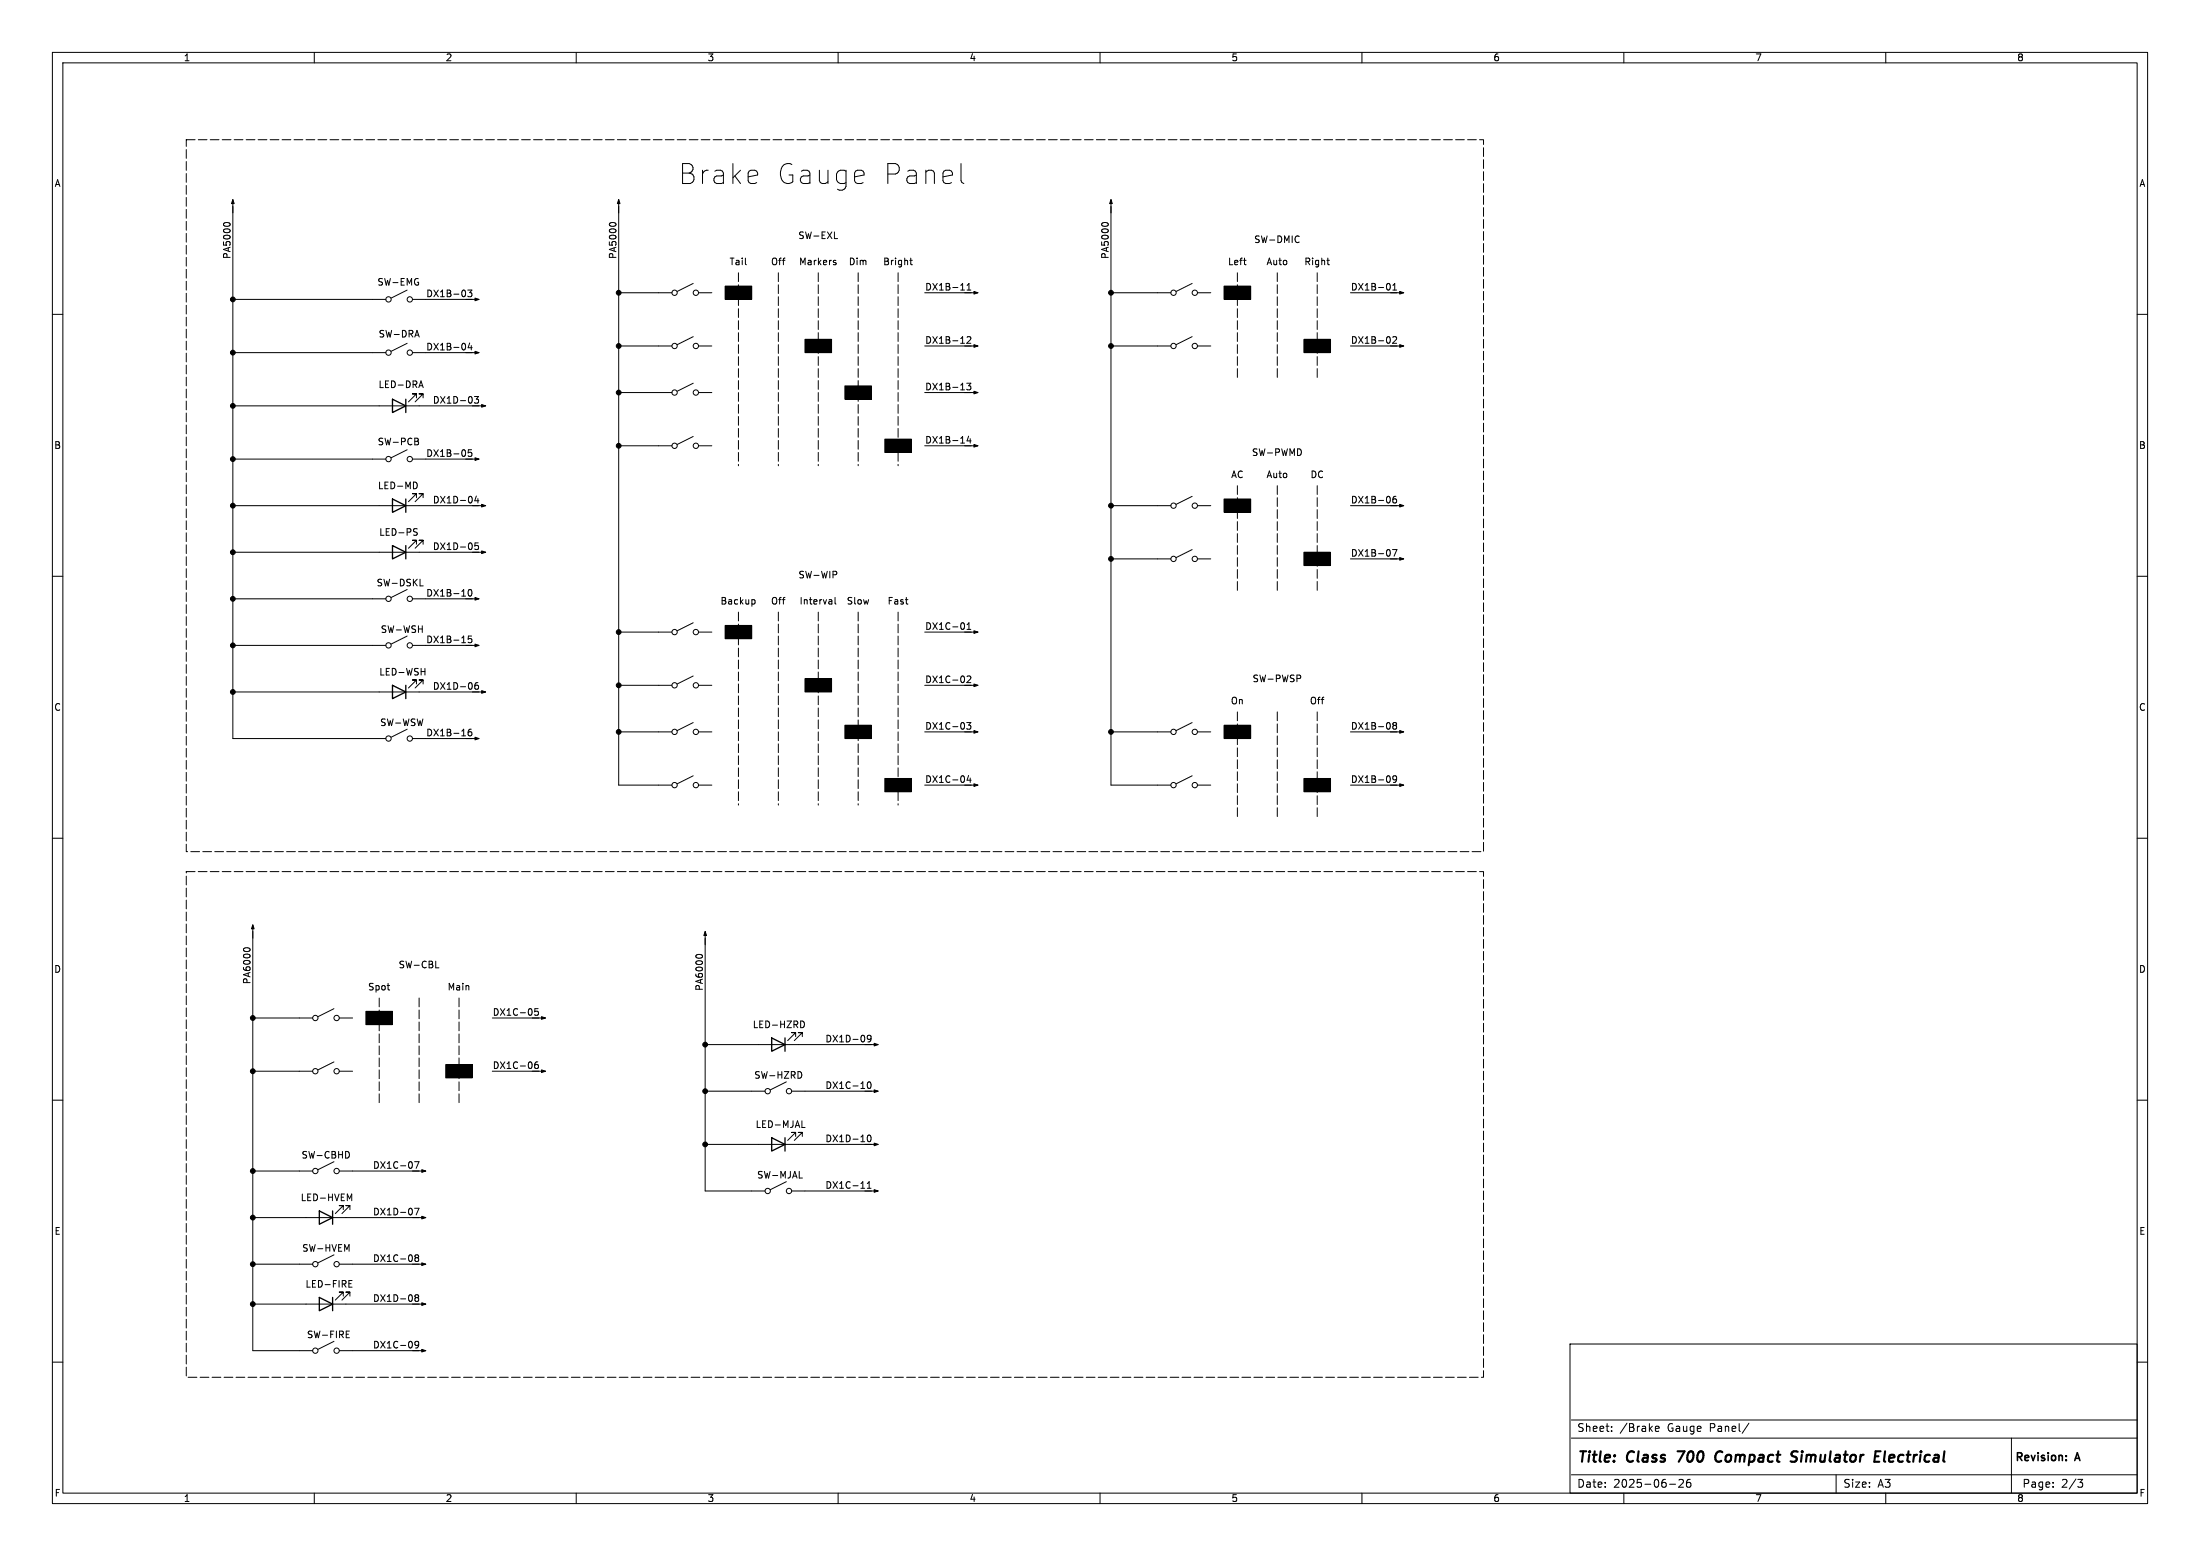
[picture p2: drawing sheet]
<svg xmlns="http://www.w3.org/2000/svg" width="420mm" height="297mm" viewBox="0 0 420 297" stroke-linecap="round" stroke-linejoin="round" font-family="sans-serif">
<g fill="none" stroke="#000" stroke-width=".19">
<path d="M10 10h400v277h-400zM12 12h396v273h-396zM60 10v2M110 10v2M160 10v2M210 10v2M260 10v2M310 10v2M360 10v2M44.4 38.1v102.9h29.3M118.1 38.1v111.8h10.2M183.5 31.2v3.3l.1 .4 .4 .1"/>
<path d="M212.1 38.1v111.8h11.4M42.7 42.8a.79 .79 0 0 1 1.2 0M44.4 57.2h29.3M77.7 55.4l-3 1.5M78.7 57.2h12.7M79.7 53.9h.2v.5M89.3 55.4h.8l-.4 .5 .3 .1v.5l-.2 .1-.5-.1M116.3 42.8a.79 .79 0 0 1 1.3 0M118.1 55.9h10.2M132.3 54.1l-3 1.5M133.3 55.9h2.6M138.4 54.6h5.1v2.6h-5.1z"/>
<path d="M159.3 50.1l.3 .1v.2l-.4 .1M159.3 49.7h.3M159.3 45.5h.6M173.7 49.7h.5M173.9 49.3v1.1l.3 .1M176.5 55.9h10.2M183.4 55.4h.7M184.6 55.4h.7M184.6 54.5l.4-.4v1.3M210.3 42.8a.79 .79 0 0 1 1.3 0M212.1 55.9h11.4M227.6 54.1l-3.1 1.5"/>
<path d="M228.6 55.9h2.5M233.7 54.6h5.1v2.6h-5.1zM237.4 49.7h.5M237.8 50.5h.1M247.8 45l.2 .2M248 46.2l-.2 .1M253.3 49.7h.5M253.5 50.5h.3M257.8 55.9h10.2M265.2 54.2l.2 .4-.2 .7M265.9 55.4h.7M265.9 54.5l.4-.4v1.3"/>
<path d="M10 60h2M44.4 67.3h29.3M44.4 77.5h48.3M77.7 65.5l-3 1.6M78.7 67.3h12.7M79.5 75.9v-.7h-.8h.8l-1.5 1.5M79.6 63.1l.4 1.2M80.1 73.6h.6M80.4 72.7l.4 1.3M80.8 75.9v-.7h-.8h.8l-1.6 1.5M89.7 65.5l-.3 .9h.7M90 66v.8"/>
<path d="M90.6 75.7h.8l-.5 .5 .4 .1v.5l-.2 .2-.5-.2M118.1 66h10.2M118.1 74.9h10.2M132.3 64.3l-3 1.5M132.3 73.2l-3 1.5M133.3 66h2.6M133.3 74.9h2.6M153.7 64.8h5v2.5h-5zM161.3 73.7h5.1v2.5h-5.1zM176.5 66h10.2M176.5 74.9h10.2M184.6 73.1h.7l-.4 .5 .4 .2v.5l-.2 .1-.5-.1"/>
<path d="M184.6 64.4l.5-.1 .2 .3-.7 .9h.7M212.1 66h11.4M227.6 64.3l-3.1 1.5M228.6 66h2.5M248.9 64.8h5.1v2.5h-5.1zM257.8 66h10.2M265.9 64.4l.5-.1 .2 .3-.8 .9h.8M408 60h2M44.4 96.5h48.3M44.4 87.6h29.3M77.7 85.9l-3 1.5M78.7 87.6h12.7"/>
<path d="M79.2 92a.68 .68 0 0 1 .5 .7 .68 .68 0 0 1-.5 .6M79.5 95v-.8h-.8h.8l-1.5 1.6M79.6 83.6l.3 .3-.3 .3 .3 .2v.3l-.2 .2h-.5M80.8 95v-.8h-.8h.8l-1.6 1.6M90 85.8h-.6v.7l.1-.2 .5 .1 .1 .2-.1 .4-.2 .1-.4-.1M90.9 94.7l-.3 .9h.8M91.2 95.2v.8M118.1 85.1h10.2M132.3 83.3l-3 1.5M133.3 85.1h2.6M168.9 83.8h5.1v2.6h-5.1zM176.5 85.1h10.2"/>
<path d="M184.9 83.2l-.3 1h.8M185.2 83.7v.9M212.1 96.5h11.4M227.6 94.7l-3.1 1.6M228.6 96.5h2.5M233.7 95.3h5.1v2.5h-5.1zM257.8 96.5h10.2M266.5 94.7l-.4 .1a.86 .86 0 0 0 0 1.2l.5-.1v-.4l-.2-.3-.4 .1-.1 .2M10 110h2M44.4 114.3h29.3M44.4 105.4h48.3M77.7 112.5l-3 1.5"/>
<path d="M78.7 114.3h12.7M79.2 101.5l.3 .1 .2 .3-.3 .3h-.3M79.2 100.9l.5 .1M79.5 103.9v-.8h-.8h.8l-1.5 1.5M80.2 111.8h.6M80.8 103.9v-.8h-.8h.8l-1.6 1.5M89.5 112.6l.2-.1a.68 .68 0 0 1 .4 .7 .68 .68 0 0 1-.4 .6 .84 .84 0 0 1-.2-1.2zM91.3 103.6h-.6l-.1 .6 .2-.1 .4 .1 .2 .2-.1 .4-.2 .1-.5-.1M132.3 118.9l-3 1.5M138.4 119.4h5.1v2.5h-5.1zM143.7 114.5h.3l.1 .2v.5l-.4 .1M159.4 114v1.1l.2 .2"/>
<path d="M159.6 109.1l.1 .2-.1 .3M184.1 119.1v.8M184.6 119.2l.4-.3v1.2M212.1 106.7h11.4M227.6 104.9l-3.1 1.5M228.6 106.7h2.5M248.9 105.4h5.1v2.6h-5.1zM257.8 106.7h10.2M265.8 104.9h.9l-.6 1.3M408 110h2M44.4 132.1h48.3M44.4 123.2h29.3"/>
<path d="M77.7 139.2l-3 1.5M77.7 121.4l-3 1.5M78.7 123.2h12.7M79.5 130.6v-.8h-.8h.8l-1.5 1.5M80.4 128.2h.7M80.8 130.6v-.8h-.8h.8l-1.6 1.5M81.1 127.6v1.2M90 139.2h-.4a.86 .86 0 0 0 0 1.3l.4-.2 .1-.4-.3-.2h-.2l-.2 .2M90 121.4h-.6v.6l.1-.1 .5 .1 .1 .1-.1 .5-.2 .1-.4-.1M91.2 130.3l-.3 .1a.86 .86 0 0 0 0 1.2l.4-.2 .1-.4-.3-.2h-.2l-.3 .2M118.1 130.8h10.2M118.1 139.7h10.2"/>
<path d="M118.1 120.7h10.2M132.3 129l-3 1.6M132.3 137.9l-3 1.5M133.3 130.8h2.6M133.3 139.7h2.6M133.3 120.7h2.6M153.7 129.5h5v2.6h-5zM161.3 138.4h5.1v2.6h-5.1zM176.5 130.8h10.2M176.5 139.7h10.2M176.5 120.7h10.2M184.6 137.9h.7l-.4 .5 .4 .1v.6l-.2 .1-.5-.1"/>
<path d="M184.6 129.1l.5-.1 .2 .4-.7 .9h.7M184.6 120.1h.7M212.1 139.7h11.4M227.6 137.9l-3.1 1.5M228.6 139.7h2.5M233.7 138.4h5.1v2.6h-5.1zM248.2 128.9l.1 .2-.1 .4M257.8 139.7h10.2M266.1 138.5l-.2-.3 .2-.3h.3l.2 .3-.2 .3M266.1 138.5l-.2 .2 .1 .4 .1 .1 .4-.1 .1-.2v-.2l-.2-.2M266.1 138.5h.3M10 160h2"/>
<path d="M78.7 141h12.7M132.3 148.1l-3 1.5M133.3 149.9h2.6M168.9 148.6h5.1v2.5h-5.1zM176.5 149.9h10.2M184.9 148l-.3 .9h.8M185.2 148.5v.8M227.6 148.1l-3.1 1.5M228.6 149.9h2.5M248.9 148.6h5.1v2.5h-5.1zM257.8 149.9h10.2M266.6 148.6l-.2 .3-.4-.1-.1-.2v-.3l.2-.2h.3l.2 .2a.84 .84 0 0 1-.3 1h-.3"/>
<path d="M408 160h2M48.3 176.5v81.3h11.4M134.6 177.8v49.5h11.4M46.5 181.2a.79 .79 0 0 1 1.2 0M48.3 194.3h11.4M63.8 192.5l-3.1 1.6M64.8 194.3h2.5M69.8 193h5.1v2.6h-5.1zM83.2 184.7h.6M94 194.3h10.1M102.7 192.5h-.6v.6l.1-.1 .5 .1 .1 .2-.1 .4-.2 .1-.4-.1M132.8 182.5a.79 .79 0 0 1 1.3 0"/>
<path d="M134.6 199.4h33M151.9 197.9v-.8h-.8h.8l-1.5 1.5M152.8 194.9a.64 .64 0 0 1 .8 .6 .64 .64 0 0 1-.8 .7M153.2 197.9v-.8h-.8h.8l-1.6 1.5M166.3 198.2l-.3 .2-.3-.1-.1-.1v-.4l.2-.2h.2l.3 .2a.84 .84 0 0 1-.4 1.1h-.2M10 210h2M48.3 204.5h11.4M63.8 202.7l-3.1 1.5M64.8 204.5h2.5M66.3 219.8a.68 .68 0 0 1 .4 .6 .68 .68 0 0 1-.4 .7M85.1 203.2h5.1v2.5h-5.1zM94 204.5h10.1"/>
<path d="M102.7 202.7h-.4a.86 .86 0 0 0 0 1.3l.4-.2 .1-.4-.3-.2h-.2l-.2 .2M134.6 208.3h11.4M134.6 218.4h33M150.1 206.5l-3 1.5M151.1 208.3h16.5M151.9 216.9v-.7h-.8h.8l-1.5 1.5M152.6 204.5a.68 .68 0 0 1 .5 .7 .68 .68 0 0 1-.5 .6M153.1 215.2h.6M153.2 216.9v-.7h-.8h.8l-1.6 1.5M165.7 206.6l.2-.1a.68 .68 0 0 1 .4 .6 .68 .68 0 0 1-.4 .7l-.3-.5zM165.7 216.7h.2a.68 .68 0 0 1 .4 .6 .68 .68 0 0 1-.4 .6 .84 .84 0 0 1-.2-1.2zM408 210h2"/>
<path d="M48.3 223.5h11.4M48.3 232.4h33M63.8 239.5l-3.1 1.5M63.8 221.7l-3.1 1.6M64.8 223.5h16.5M65.5 230.9v-.8h-.7h.7l-1.5 1.5M66.2 238.5l.4-.9v1.2M66.7 228.8l.5-.9v1.3M66.8 230.9v-.8h-.8h.8l-1.5 1.5M79.1 230.6h.9l-.6 1.3M79.1 221.7h.9l-.6 1.3M150.1 225.6l-3 1.5"/>
<path d="M151.1 227.3h16.5M152.6 224.9h.6M164.4 226.8h.7M165.6 226.8h.7M165.6 225.9l.3-.4v1.3M48.3 241.3h11.4M48.3 248.9h33M63.8 256l-3.1 1.6M64.8 241.3h16.5M64.8 257.8h16.5M65.5 247.4v-.8h-.7h.7l-1.5 1.6M66.1 254.7h.4"/>
<path d="M66.1 255.3h.6M66.1 254.1h.6M66.6 245h.4M66.6 245.7h.6M66.6 244.4h.6M66.8 247.4v-.8h-.8h.8l-1.5 1.6M79.4 247.7l-.2-.3 .2-.3h.3l.2 .3-.2 .3M79.4 240.1l-.2-.3 .2-.3h.3l.2 .3-.2 .3M79.4 240.1l-.2 .2 .1 .4 .1 .1 .4-.1 .1-.2v-.2l-.2-.2M79.4 247.7l-.2 .2 .1 .4 .1 .1 .4-.1 .1-.1v-.3l-.2-.2M79.4 240.1h.3M79.4 247.7h.3"/>
<path d="M79.9 256.6l-.2 .2h-.4l-.1-.2v-.3l.2-.3h.3l.2 .3a.84 .84 0 0 1-.3 1h-.3M299.7 256.5h108.3v28.5h-108.3zM10 260h2M300 274.5h108M300 271h108M307.7 273.1v.1M307.7 272.3v.1M316 272.7l.7-.1v-.3l-.5-.1-.2 .2 .1 .8h.6M333.9 271.7l-1.3 1.9M384 274.5v10.5M408 260h2M60 285v2"/>
<path d="M110 285v2M160 285v2M210 285v2M260 285v2M300 281.5h108M310 285v2M318.7 283.3h1.2M320.5 282.5l.6-.1 .2 .1 .1 .3-1 1.1h1M322.7 282.4a.59 .59 0 0 0-.8 .6v.6l.2 .2 .4 .1 .2-.2 .1-.5-.1-.2-.5-.1-.3 .3M350.5 281.5v3.5M360 285v2M391.9 283.7v.2"/>
<path d="M391.9 282.9v.2M396.7 282.4h.9l-.5 .5 .4 .2 .1 .5-.3 .3h-.4"/>
<circle cx="74.2" cy="57.2" r=".51"/>
<circle cx="78.2" cy="57.2" r=".51"/>
<circle cx="128.8" cy="55.9" r=".51"/>
<circle cx="132.8" cy="55.9" r=".51"/>
<circle cx="224" cy="55.9" r=".51"/>
<circle cx="228.1" cy="55.9" r=".51"/>
<circle cx="74.2" cy="67.3" r=".51"/>
<circle cx="78.2" cy="67.3" r=".51"/>
<circle cx="128.8" cy="74.9" r=".51"/>
<circle cx="128.8" cy="66" r=".51"/>
<circle cx="132.8" cy="74.9" r=".51"/>
<circle cx="132.8" cy="66" r=".51"/>
<circle cx="224" cy="66" r=".51"/>
<circle cx="228.1" cy="66" r=".51"/>
<circle cx="74.2" cy="87.6" r=".51"/>
<circle cx="78.2" cy="87.6" r=".51"/>
<circle cx="128.8" cy="85.1" r=".51"/>
<circle cx="132.8" cy="85.1" r=".51"/>
<circle cx="224" cy="96.5" r=".51"/>
<circle cx="228.1" cy="96.5" r=".51"/>
<circle cx="74.2" cy="114.3" r=".51"/>
<circle cx="78.2" cy="114.3" r=".51"/>
<circle cx="224" cy="106.7" r=".51"/>
<circle cx="228.1" cy="106.7" r=".51"/>
<circle cx="74.2" cy="123.2" r=".51"/>
<circle cx="78.2" cy="123.2" r=".51"/>
<circle cx="128.8" cy="120.7" r=".51"/>
<circle cx="128.8" cy="130.8" r=".51"/>
<circle cx="128.8" cy="139.7" r=".51"/>
<circle cx="132.8" cy="139.7" r=".51"/>
<circle cx="132.8" cy="120.7" r=".51"/>
<circle cx="132.8" cy="130.8" r=".51"/>
<circle cx="224" cy="139.7" r=".51"/>
<circle cx="228.1" cy="139.7" r=".51"/>
<circle cx="74.2" cy="141" r=".51"/>
<circle cx="78.2" cy="141" r=".51"/>
<circle cx="128.8" cy="149.9" r=".51"/>
<circle cx="132.8" cy="149.9" r=".51"/>
<circle cx="224" cy="149.9" r=".51"/>
<circle cx="228.1" cy="149.9" r=".51"/>
<circle cx="60.2" cy="194.3" r=".51"/>
<circle cx="64.3" cy="194.3" r=".51"/>
<circle cx="60.2" cy="204.5" r=".51"/>
<circle cx="64.3" cy="204.5" r=".51"/>
<circle cx="146.6" cy="208.3" r=".51"/>
<circle cx="150.6" cy="208.3" r=".51"/>
<circle cx="60.2" cy="223.5" r=".51"/>
<circle cx="64.3" cy="223.5" r=".51"/>
<circle cx="146.6" cy="227.3" r=".51"/>
<circle cx="150.6" cy="227.3" r=".51"/>
<circle cx="60.2" cy="241.3" r=".51"/>
<circle cx="60.2" cy="257.8" r=".51"/>
<circle cx="64.3" cy="241.3" r=".51"/>
<circle cx="64.3" cy="257.8" r=".51"/>
</g>
<path d="M320.3 277h1.3M328.4 277a1.07 1.07 0 0 0-.9 .9 1.07 1.07 0 0 0 .5 1.1l.5-.1M342.1 277.9l.8 .3a.51 .51 0 0 1 .1 .5 .51 .51 0 0 1-.4 .3h-.5M342.2 277.1h1M357.8 279h1M357.9 278h.7M358.1 277h.9M359.9 277l-.2 1.7 .2 .3" fill="none" stroke="#000" stroke-width=".4"/>
<g fill="#000">
<path d="M138.4 54.6h5.1v2.6h-5.1zM233.7 54.6h5.1v2.6h-5.1zM153.7 64.8h5v2.5h-5zM161.3 73.7h5.1v2.5h-5.1zM248.9 64.8h5.1v2.5h-5.1zM168.9 83.8h5.1v2.6h-5.1zM233.7 95.3h5.1v2.5h-5.1zM138.4 119.4h5.1v2.5h-5.1zM248.9 105.4h5.1v2.6h-5.1zM153.7 129.5h5v2.6h-5zM161.3 138.4h5.1v2.6h-5.1zM233.7 138.4h5.1v2.6h-5.1z"/>
<path d="M168.9 148.6h5.1v2.5h-5.1zM248.9 148.6h5.1v2.5h-5.1zM69.8 193h5.1v2.6h-5.1zM85.1 203.2h5.1v2.5h-5.1z"/>
</g>
<g fill="none" stroke="#000" stroke-width=".25">
<path d="M74.9 76.2l2.6 1.3-2.6 1.2zM77.5 76.2v2.5M74.9 95.3l2.6 1.2-2.6 1.3zM77.5 95.3v2.5M74.9 104.1l2.6 1.3-2.6 1.3zM77.5 104.1v2.6M74.9 130.8l2.6 1.3-2.6 1.3zM77.5 130.8v2.6M147.3 198.1l2.6 1.3-2.6 1.3zM149.9 198.1v2.6M147.3 217.2l2.6 1.2-2.6 1.3zM149.9 217.2v2.5"/>
<path d="M61 231.1l2.5 1.3-2.5 1.3zM63.5 231.1v2.6M61 247.6l2.5 1.3-2.5 1.3zM63.5 247.6v2.6"/>
</g>
<g fill="#000" stroke="#000" stroke-width=".19">
<path d="M44.4 38.1l.3 .8h-.5zM118.1 38.1l.3 .8h-.5zM212.1 38.1l.2 .8h-.5zM90.7 56.9l.7 .3-.7 .2zM185.9 55.6l.8 .3-.8 .2zM267.2 55.6l.8 .3-.8 .2zM90.7 67.1l.7 .2-.7 .3zM91.9 77.2l.8 .3-.8 .2zM185.9 65.8l.8 .2-.8 .3zM185.9 74.7l.8 .2-.8 .3zM267.2 65.8l.8 .2-.8 .3zM90.7 87.4l.7 .2-.7 .3z"/>
<path d="M91.9 96.3l.8 .2-.8 .3zM185.9 84.8l.8 .3-.8 .2zM267.2 96.3l.8 .2-.8 .3zM90.7 114l.7 .3-.7 .3zM91.9 105.2l.8 .2-.8 .3zM267.2 106.4l.8 .3-.8 .2zM90.7 122.9l.7 .3-.7 .2zM91.9 131.8l.8 .3-.8 .2zM185.9 139.4l.8 .3-.8 .3zM185.9 130.6l.8 .2-.8 .3zM185.9 120.4l.8 .3-.8 .2zM267.2 139.4l.8 .3-.8 .3z"/>
<path d="M90.7 140.7l.7 .3-.7 .2zM185.9 149.6l.8 .3-.8 .2zM267.2 149.6l.8 .3-.8 .2zM48.3 176.5l.2 .8h-.5zM134.6 177.8l.3 .8h-.5zM103.4 194.1l.7 .2-.7 .3zM166.9 199.1l.7 .3-.7 .2zM103.4 204.2l.7 .3-.7 .2zM166.9 218.2l.7 .2-.7 .3zM166.9 208l.7 .3-.7 .2zM80.5 223.3l.8 .2-.8 .3zM80.5 232.2l.8 .2-.8 .3z"/>
<path d="M166.9 227.1l.7 .2-.7 .3zM80.5 248.7l.8 .2-.8 .3zM80.5 257.6l.8 .2-.8 .3zM80.5 241l.8 .3-.8 .3z"/>
<circle cx="44.4" cy="57.2" r=".46"/>
<circle cx="118.1" cy="55.9" r=".46"/>
<circle cx="212.1" cy="55.9" r=".46"/>
<circle cx="44.4" cy="77.5" r=".46"/>
<circle cx="44.4" cy="67.3" r=".46"/>
<circle cx="118.1" cy="74.9" r=".46"/>
<circle cx="118.1" cy="66" r=".46"/>
<circle cx="212.1" cy="66" r=".46"/>
<circle cx="44.4" cy="96.5" r=".46"/>
<circle cx="44.4" cy="87.6" r=".46"/>
<circle cx="118.1" cy="85.1" r=".46"/>
<circle cx="212.1" cy="96.5" r=".46"/>
<circle cx="44.4" cy="105.4" r=".46"/>
<circle cx="44.4" cy="114.3" r=".46"/>
<circle cx="212.1" cy="106.7" r=".46"/>
<circle cx="44.4" cy="123.2" r=".46"/>
<circle cx="44.4" cy="132.1" r=".46"/>
<circle cx="118.1" cy="120.7" r=".46"/>
<circle cx="118.1" cy="130.8" r=".46"/>
<circle cx="118.1" cy="139.7" r=".46"/>
<circle cx="212.1" cy="139.7" r=".46"/>
<circle cx="48.3" cy="194.3" r=".46"/>
<circle cx="134.6" cy="199.4" r=".46"/>
<circle cx="48.3" cy="204.5" r=".46"/>
<circle cx="134.6" cy="208.3" r=".46"/>
<circle cx="134.6" cy="218.4" r=".46"/>
<circle cx="48.3" cy="223.5" r=".46"/>
<circle cx="48.3" cy="232.4" r=".46"/>
<circle cx="48.3" cy="241.3" r=".46"/>
<circle cx="48.3" cy="248.9" r=".46"/>
</g>
<g fill="none" stroke="#000" stroke-width=".19" stroke-dasharray="1.7 .6">
<path d="M35.6 26.7h247.6v135.9h-247.6zM141 52.1v36.8M148.6 52.1v36.8M156.2 52.1v36.8M163.8 52.1v36.8M171.4 52.1v36.8M236.2 52.1v20.3M243.8 52.1v20.3M251.5 52.1v20.3M236.2 92.7v20.3M243.8 92.7v20.3M251.5 92.7v20.3"/>
<path d="M141 116.8v36.9M148.6 116.8v36.9M156.2 116.8v36.9M163.8 116.8v36.9M171.4 116.8v36.9M236.2 135.9v20.3M243.8 135.9v20.3M251.5 135.9v20.3M35.6 166.4h247.6v96.5h-247.6zM72.4 190.5v20.3M80 190.5v20.3M87.6 190.5v20.3"/>
</g>
<g font-size="5.3">
<text x="129.5" y="35.4">Brake</text>
<text x="148.1" y="35.4">Gauge</text>
<text x="168.1" y="35.4">Panel</text>
</g>
<g font-size="2.8">
<text x="301" y="279.7">Title:</text>
<text x="310.6" y="279.7">Class</text>
<text x="321.1" y="279.7">700</text>
<text x="329.1" y="279.7">Compact</text>
<text x="344.4" y="279.7">Simulator</text>
<text x="361.1" y="279.7">Electrical</text>
</g>
<g font-size="2.1">
<text x="301" y="273.5">Sheet:</text>
<text x="309.2" y="273.5">/Brake</text>
<text x="318.4" y="273.5">Gauge</text>
<text x="326.5" y="273.5">Panel/</text>
<text x="384.6" y="279.3">Revision:</text>
<text x="396.3" y="279.3">A</text>
<text x="301" y="284.2">Date:</text>
<text x="308" y="284.2">2025-06-26</text>
<text x="351.8" y="284.2">Size:</text>
<text x="358.4" y="284.2">A3</text>
<text x="386" y="284.2">Page:</text>
<text x="393.5" y="284.2">2/3</text>
</g>
<g font-size="1.8">
<text x="35" y="11.9">1</text>
<text x="85" y="11.9">2</text>
<text x="135" y="11.9">3</text>
<text x="185" y="11.9">4</text>
<text x="235" y="11.9">5</text>
<text x="285" y="11.9">6</text>
<text x="335" y="11.9">7</text>
<text x="385" y="11.9">8</text>
<text x="10.3" y="35.9">A</text>
<text x="408.3" y="35.9">A</text>
<text x="152.3" y="45.8">SW-EXL</text>
<text x="239.3" y="46.6">SW-DMIC</text>
<text x="44.1" y="49.5" transform="rotate(-90 44.1 49.5)">PA5000</text>
<text x="117.8" y="49.5" transform="rotate(-90 117.8 49.5)">PA5000</text>
<text x="139.2" y="50.9">Tail</text>
<text x="147.1" y="50.9">Off</text>
<text x="152.4" y="50.9">Markers</text>
<text x="161.9" y="50.9">Dim</text>
<text x="168.5" y="50.9">Bright</text>
<text x="211.7" y="49.5" transform="rotate(-90 211.7 49.5)">PA5000</text>
<text x="234.3" y="50.9">Left</text>
<text x="241.7" y="50.9">Auto</text>
<text x="248.9" y="50.9">Right</text>
<text x="71.9" y="54.7">SW-EMG</text>
<text x="81.3" y="56.8">DX1B-03</text>
<text x="176.5" y="55.5">DX1B-11</text>
<text x="257.8" y="55.5">DX1B-01</text>
<text x="72.2" y="64.6">SW-DRA</text>
<text x="176.5" y="65.7">DX1B-12</text>
<text x="257.8" y="65.7">DX1B-02</text>
<text x="81.3" y="67">DX1B-04</text>
<text x="72.2" y="74.3">LED-DRA</text>
<text x="82.5" y="77.1">DX1D-03</text>
<text x="176.5" y="74.6">DX1B-13</text>
<text x="10.3" y="85.9">B</text>
<text x="72" y="85.2">SW-PCB</text>
<text x="81.3" y="87.3">DX1B-05</text>
<text x="176.5" y="84.7">DX1B-14</text>
<text x="238.9" y="87.2">SW-PWMD</text>
<text x="408.2" y="85.9">B</text>
<text x="72.1" y="93.6">LED-MD</text>
<text x="234.9" y="91.6">AC</text>
<text x="241.7" y="91.6">Auto</text>
<text x="250.1" y="91.6">DC</text>
<text x="82.5" y="96.2">DX1D-04</text>
<text x="257.8" y="96.2">DX1B-06</text>
<text x="72.3" y="102.5">LED-PS</text>
<text x="82.5" y="105.1">DX1D-05</text>
<text x="257.8" y="106.3">DX1B-07</text>
<text x="71.8" y="112.1">SW-DSKL</text>
<text x="81.3" y="114">DX1B-10</text>
<text x="152.3" y="110.6">SW-WIP</text>
<text x="137.5" y="115.7">Backup</text>
<text x="147.1" y="115.7">Off</text>
<text x="152.5" y="115.7">Interval</text>
<text x="161.6" y="115.7">Slow</text>
<text x="169.4" y="115.7">Fast</text>
<text x="72.6" y="121">SW-WSH</text>
<text x="81.3" y="122.8">DX1B-15</text>
<text x="176.5" y="120.3">DX1C-01</text>
<text x="72.3" y="129.1">LED-WSH</text>
<text x="82.5" y="131.7">DX1D-06</text>
<text x="176.5" y="130.5">DX1C-02</text>
<text x="239" y="130.4">SW-PWSP</text>
<text x="10.3" y="135.9">C</text>
<text x="234.9" y="134.8">On</text>
<text x="250" y="134.8">Off</text>
<text x="408.2" y="135.9">C</text>
<text x="72.5" y="138.8">SW-WSW</text>
<text x="81.3" y="140.6">DX1B-16</text>
<text x="176.5" y="139.4">DX1C-03</text>
<text x="257.8" y="139.4">DX1B-08</text>
<text x="176.5" y="149.5">DX1C-04</text>
<text x="257.8" y="149.5">DX1B-09</text>
<text x="10.3" y="185.9">D</text>
<text x="76" y="185">SW-CBL</text>
<text x="408.2" y="185.9">D</text>
<text x="47.9" y="188" transform="rotate(-90 47.9 188)">PA6000</text>
<text x="70.2" y="189.4">Spot</text>
<text x="85.4" y="189.4">Main</text>
<text x="134.3" y="189.2" transform="rotate(-90 134.3 189.2)">PA6000</text>
<text x="94" y="194">DX1C-05</text>
<text x="143.6" y="196.4">LED-HZRD</text>
<text x="157.5" y="199">DX1D-09</text>
<text x="94" y="204.1">DX1C-06</text>
<text x="143.9" y="206.1">SW-HZRD</text>
<text x="157.5" y="207.9">DX1C-10</text>
<text x="144.2" y="215.5">LED-MJAL</text>
<text x="57.5" y="221.3">SW-CBHD</text>
<text x="157.5" y="218.1">DX1D-10</text>
<text x="71.1" y="223.2">DX1C-07</text>
<text x="144.4" y="225.1">SW-MJAL</text>
<text x="157.5" y="227">DX1C-11</text>
<text x="57.3" y="229.5">LED-HVEM</text>
<text x="71.1" y="232.1">DX1D-07</text>
<text x="10.3" y="235.9">E</text>
<text x="57.6" y="239.1">SW-HVEM</text>
<text x="408.3" y="235.9">E</text>
<text x="58.2" y="246">LED-FIRE</text>
<text x="71.1" y="241">DX1C-08</text>
<text x="71.1" y="248.6">DX1D-08</text>
<text x="58.5" y="255.6">SW-FIRE</text>
<text x="71.1" y="257.5">DX1C-09</text>
<text x="10.3" y="285.9">F</text>
<text x="35" y="286.9">1</text>
<text x="85" y="286.9">2</text>
<text x="135" y="286.9">3</text>
<text x="185" y="286.9">4</text>
<text x="235" y="286.9">5</text>
<text x="285" y="286.9">6</text>
<text x="335" y="286.9">7</text>
<text x="385" y="286.9">8</text>
<text x="408.3" y="285.9">F</text>
</g>
</svg>
